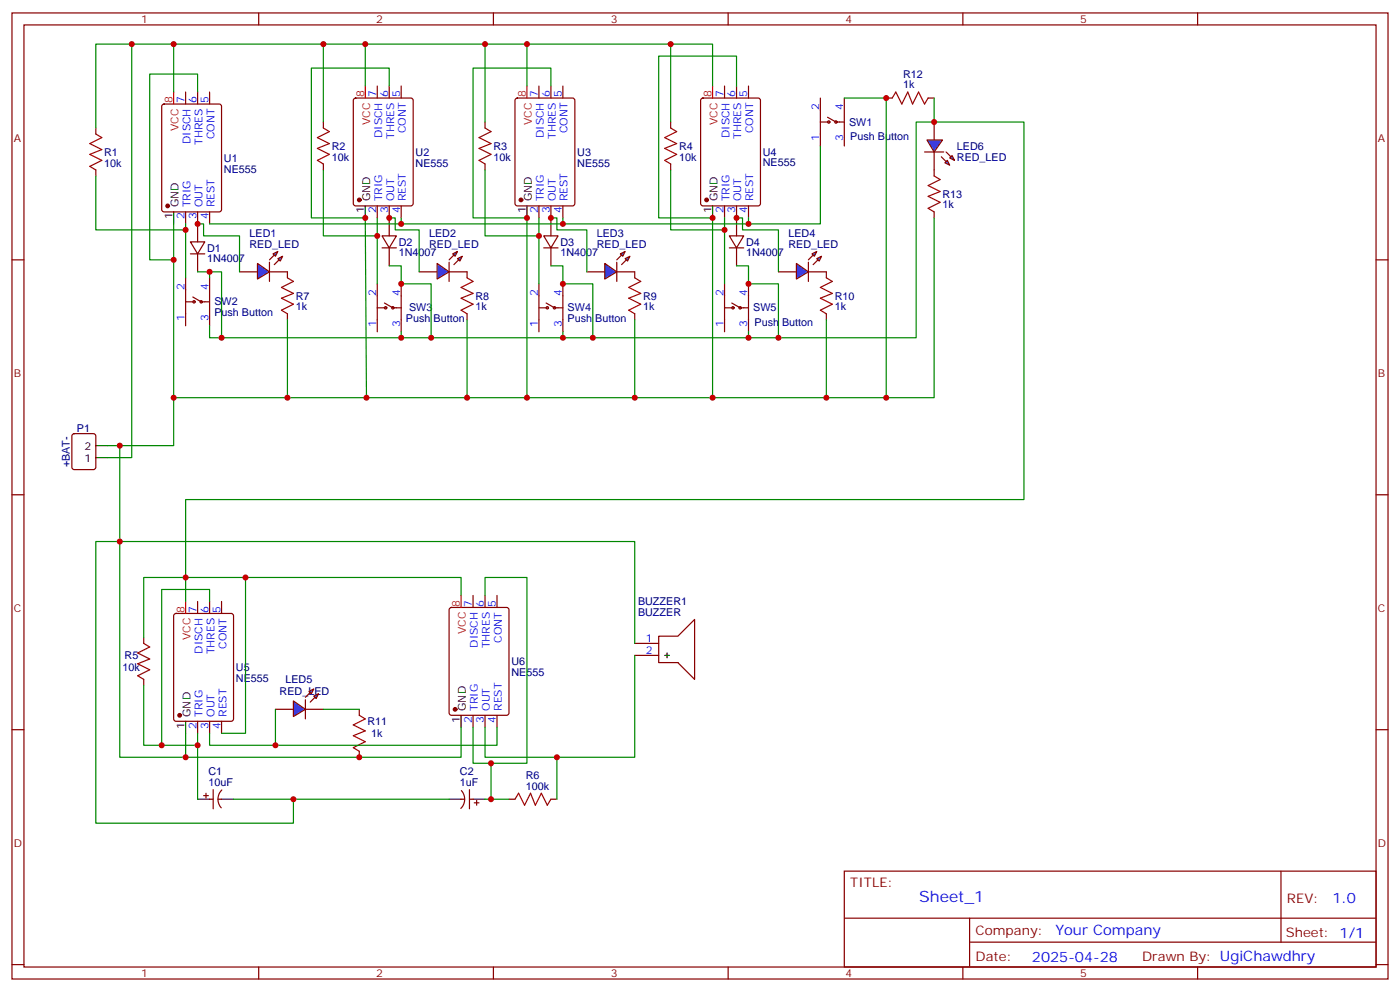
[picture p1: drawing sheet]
<svg xmlns="http://www.w3.org/2000/svg" width="412mm" height="292mm" viewBox="0 0 412 292" stroke-linecap="round" stroke-linejoin="round" font-family="sans-serif">
<g fill="none" stroke="#870000" stroke-width=".35">
<path d="M3.5 3.8h405.4v284.3h-405.4zM7.1 7.3h398.2v277.3h-398.2zM76.2 3.8v3.5M145.3 3.8v3.5M214.5 3.8v3.5M283.6 3.8v3.5M352.8 3.8v3.5M28.2 37.7v1.7M47.9 30.8l.4-.2h16.3l.6 .5 .1 30.6-.5 .6-16.5 .1-.6-.5-.1-30.6zM54.7 27.1v3.5M58.2 27.1v3.5M61.7 27.1v3.5"/>
<path d="M95.2 35.9v1.8M104.3 29.1l.5-.2h16.2l.7 .4v30.6l-.5 .7h-16.4l-.7-.5v-30.5zM111.1 25.3v3.6M114.7 25.3v3.6M118.2 25.3v3.6M142.9 35.9v1.8M151.9 29.1l.5-.2h16.2l.7 .4v30.6l-.4 .7h-16.5l-.7-.5v-30.5zM158.7 25.3v3.6M162.3 25.3v3.6M165.8 25.3v3.6M197.6 35.9v1.8M206.6 29.1l.5-.2h16.2l.7 .4v30.6l-.4 .7h-16.5l-.7-.5v-30.5z"/>
<path d="M213.4 25.3v3.6M217 25.3v3.6M220.5 25.3v3.6M28.2 50v1.8M95.2 48.3v1.7M142.9 48.3v1.7M197.6 48.3v1.7M3.5 76.5h3.6M54.7 62.4v3.5M56.1 71.2h4.2l-2.1 3.5zM56.1 74.7h4.2M58.2 62.4v8.8"/>
<path d="M58.2 74.7v5.3M61.7 62.4v3.5M111.1 60.6v3.5M112.5 69.4h4.3l-2.1 3.6zM112.5 73h4.3M114.7 60.6v8.8M114.7 73v5.2M118.2 60.6v3.5M158.7 60.6v3.5M160.2 69.4h4.2l-2.1 3.6zM160.2 73h4.2M162.3 60.6v8.8"/>
<path d="M162.3 73v5.2M165.8 60.6v3.5M213.4 60.6v3.5M214.8 69.4h4.3l-2.1 3.6zM214.8 73h4.3M217 60.6v8.8M217 73v5.2M220.5 60.6v3.5M405.3 76.5h3.6M54.7 81.8v14.1M54.7 88.8h2.4M56.8 87.4l2.5 1.4h2.4"/>
<path d="M61.7 81.8v14.1M70.6 80h5.2M79.4 80h5.3M111.1 83.5v14.1M111.1 90.6h2.5M113.2 89.2l2.5 1.4h2.5M118.2 83.5v14.1M158.7 83.5v14.1M158.7 90.6h2.5M160.9 89.2l2.4 1.4h2.5M165.8 83.5v14.1M213.4 83.5v14.1"/>
<path d="M213.4 90.6h2.5M215.5 89.2l2.5 1.4h2.5M220.5 83.5v14.1M21.4 127.8l.5-.2h5.6l.7 .5v9.4l-.4 .7h-5.9l-.7-.4v-9.5zM3.5 145.6h3.6M405.3 145.6h3.6M58.2 177v3.6M61.7 177v3.6M65.3 177v3.6M132.5 179l.5-.2h16.2l.7 .4v30.6l-.4 .7h-16.5l-.7-.4v-30.6zM139.3 175.3v3.5M142.9 175.3v3.5"/>
<path d="M146.4 175.3v3.5M42.3 187.6v1.8M42.3 200v1.7M51.4 180.8l.5-.2h16.2l.6 .4 .1 30.6-.5 .6-16.4 .1-.7-.5v-30.5zM3.5 214.8h3.6M58.2 212.3v3.5M61.7 212.3v3.5M65.3 212.3v3.5M139.3 210.5v3.6M142.9 210.5v3.6M146.4 210.5v3.6M405.3 214.8h3.6"/>
<path d="M149.9 235.2h1.8M162.3 235.2h1.7M248.7 256.4h156.6v28.2h-156.6zM377.3 256.4v20.9M248.7 270.2h156.5M285.6 277.3h119.6M285.6 270.2v14.2M3.5 283.9h3.6M76.2 284.6v3.5M145.3 284.6v3.5M214.5 284.6v3.5M283.6 284.6v3.5"/>
<path d="M352.8 284.6v3.5M405.3 283.9h3.6"/>
<circle cx="57.2" cy="88.8" r=".35"/>
<circle cx="59.3" cy="88.8" r=".35"/>
<circle cx="113.6" cy="90.6" r=".35"/>
<circle cx="115.7" cy="90.6" r=".35"/>
<circle cx="161.2" cy="90.6" r=".35"/>
<circle cx="163.3" cy="90.6" r=".35"/>
<circle cx="215.9" cy="90.6" r=".35"/>
<circle cx="218" cy="90.6" r=".35"/>
</g>
<g fill="#870000" stroke="#870000" stroke-width=".35">
<circle cx="49.4" cy="60.6" r=".53"/>
<circle cx="105.8" cy="58.8" r=".53"/>
<circle cx="153.5" cy="58.8" r=".53"/>
<circle cx="208.1" cy="58.8" r=".53"/>
<circle cx="52.9" cy="210.5" r=".53"/>
<circle cx="134.1" cy="208.8" r=".53"/>
</g>
<path d="M51.2 62.4v3.5M107.6 60.6v3.5M155.2 60.6v3.5M209.9 60.6v3.5M28.2 134.7h3.5M28.2 131.2h3.5M54.7 212.3v3.5M135.8 210.5v3.6" fill="none" stroke="#000" stroke-width=".35"/>
<path d="M51.2 27.1v3.5M107.6 25.3v3.6M155.2 25.3v3.6M209.9 25.3v3.6M54.7 177v3.6M135.8 175.3v3.5" fill="none" stroke="#f00" stroke-width=".35"/>
<g fill="none" stroke="#008700" stroke-width=".35">
<path d="M38.8 13h-10.6v24.7M51.2 13h-12.4v121.7h-7.1M95.2 13v22.9M107.6 13v12.3M142.9 13v22.9M155.2 13v12.3M197.6 13v22.9M114.7 25.3v-5.3h-23v44.1h15.9l.3 53M162.3 25.3v-5.3h-23v44.1h15.9v53M209.9 25.3v-12.3h-158.7v14.1M217 25.3v-8.8h-23v47.6h15.9v53h-158.7v-51.2M28.2 51.8v15.9h26.5v-1.8"/>
<path d="M95.2 50v19.4h15.9v-5.3M142.9 50v19.4h15.8v-5.3M197.6 50v17.7h15.8v-3.6M54.7 67.7v14.1M111.1 69.4v14.1M114.7 78.2h3.5v5.3h8.8v15.9M158.7 69.4v14.1M162.3 78.2h3.5v5.3h8.8v15.9M213.4 67.7v15.8M217 78.2h3.5v5.3h8.8v15.9M58.2 80h3.5v1.8M51.2 117.1v14.1h-19.5"/>
<path d="M35.3 131.2v91.7h19.4M135.8 175.3v-5.3h-81.1v7M135.8 214.1v8.8h-81.1v-7.1"/>
</g>
<path d="M28.2 39.4l1.8 1.1-3.5 1.8 3.5 1.7-3.5 1.4 3.5 1.8-3.5 1.8 1.7 1M95.2 37.7l1.8 1-3.5 1.8 3.5 1.8-3.5 1.4 3.5 1.7-3.5 1.8 1.7 1.1M142.9 37.7l1.7 1-3.5 1.8 3.5 1.8-3.5 1.4 3.5 1.7-3.5 1.8 1.8 1.1M197.6 37.7l1.7 1-3.5 1.8 3.5 1.8-3.5 1.4 3.5 1.7-3.5 1.8 1.8 1.1M42.3 189.4l1.8 1-3.5 1.8 3.5 1.8-3.5 1.4 3.5 1.7-3.5 1.8 1.7 1.1M151.7 235.2l1.1-1.7 1.7 3.5 1.8-3.5 1.4 3.5 1.8-3.5 1.7 3.5 1.1-1.8" fill="none" stroke="#a10000" stroke-width=".35"/>
<g fill="#09f" stroke="#870000" stroke-width=".35">
<path d="M81.8 76.1l1.5-.7-.8 1.4z"/>
<path d="M80.4 74.7l1.4-.7-.7 1.4z"/>
</g>
<g fill="#870000" stroke="#870000" stroke-width=".35">
<path d="M80.8 77.9l1.4-1.4z"/>
<path d="M79.4 76.5l1.4-1.4z"/>
</g>
<path d="M79.4 77.2v5.6z" fill="#f00" stroke="#870000" stroke-width=".35"/>
<path d="M75.8 77.5l3.6 2.5-3.6 2.1z" fill="#09f" stroke="#870000" stroke-width=".35"/>
<path d="M123.5 80h5.3M132.3 80h5.3" fill="none" stroke="#870000" stroke-width=".35"/>
<g fill="#09f" stroke="#870000" stroke-width=".35">
<path d="M134.8 76.1l1.4-.7-.7 1.4z"/>
<path d="M133.3 74.7l1.5-.7-.7 1.4z"/>
</g>
<g fill="#870000" stroke="#870000" stroke-width=".35">
<path d="M133.7 77.9l1.4-1.4z"/>
<path d="M132.3 76.5l1.4-1.4z"/>
</g>
<path d="M132.3 77.2v5.6z" fill="#f00" stroke="#870000" stroke-width=".35"/>
<path d="M128.8 77.5l3.5 2.5-3.5 2.1z" fill="#09f" stroke="#870000" stroke-width=".35"/>
<path d="M172.9 80h5.3M181.7 80h5.3" fill="none" stroke="#870000" stroke-width=".35"/>
<g fill="#09f" stroke="#870000" stroke-width=".35">
<path d="M184.1 76.1l1.5-.7-.7 1.4z"/>
<path d="M182.7 74.7l1.4-.7-.7 1.4z"/>
</g>
<g fill="#870000" stroke="#870000" stroke-width=".35">
<path d="M183.1 77.9l1.4-1.4z"/>
<path d="M181.7 76.5l1.4-1.4z"/>
</g>
<path d="M181.7 77.2v5.6z" fill="#f00" stroke="#870000" stroke-width=".35"/>
<path d="M178.2 77.5l3.5 2.5-3.5 2.1z" fill="#09f" stroke="#870000" stroke-width=".35"/>
<path d="M229.3 80h5.3M238.1 80h5.3" fill="none" stroke="#870000" stroke-width=".35"/>
<g fill="#09f" stroke="#870000" stroke-width=".35">
<path d="M240.6 76.1l1.4-.7-.7 1.4z"/>
<path d="M239.2 74.7l1.4-.7-.7 1.4z"/>
</g>
<g fill="#870000" stroke="#870000" stroke-width=".35">
<path d="M239.5 77.9l1.4-1.4z"/>
<path d="M238.1 76.5l1.4-1.4z"/>
</g>
<path d="M238.1 77.2v5.6z" fill="#f00" stroke="#870000" stroke-width=".35"/>
<path d="M234.6 77.5l3.5 2.5-3.5 2.1z" fill="#09f" stroke="#870000" stroke-width=".35"/>
<path d="M81.1 208.8h5.3M90 208.8h5.2" fill="none" stroke="#870000" stroke-width=".35"/>
<g fill="#09f" stroke="#870000" stroke-width=".35">
<path d="M92.4 204.9l1.4-.7-.7 1.4z"/>
<path d="M91 203.5l1.4-.7-.7 1.4z"/>
</g>
<g fill="#870000" stroke="#870000" stroke-width=".35">
<path d="M91.4 206.7l1.4-1.5z"/>
<path d="M90 205.2l1.4-1.4z"/>
</g>
<path d="M90 206v5.6z" fill="#f00" stroke="#870000" stroke-width=".35"/>
<path d="M86.4 206.3l3.6 2.5-3.6 2.1z" fill="#09f" stroke="#870000" stroke-width=".35"/>
<path d="M241.7 43v22.9h-21.2M58.2 65.9h1.8v3.5h10.6v10.6M114.7 64.1h1.7v3.6h7.1v12.3M118.2 64.1v1.8M162.3 64.1h1.7v3.6h8.9v12.3M165.8 64.1v1.8M217 64.1h1.7v3.6h10.6v12.3M220.5 64.1v1.8h-158.8M84.7 94.1v23M137.6 94.1v23M187 94.1v23M243.4 94.1v23h-33.5" fill="none" stroke="#008700" stroke-width=".35"/>
<g fill="none" stroke="#870000" stroke-width=".35">
<path d="M241.7 28.9v14.1M241.7 35.9h2.4M243.8 34.5l2.4 1.4h2.5M248.7 28.9v14.1M275.2 35.9v5.3M275.2 44.7v5.3M84.7 80v1.8M84.7 92.4v1.7M137.6 80v1.8M137.6 92.4v1.7M187 80v1.8M187 92.4v1.7"/>
<path d="M243.4 80v1.8M243.4 92.4v1.7M105.8 208.8v1.7M105.8 221.1v1.8"/>
<circle cx="244.1" cy="35.9" r=".35"/>
<circle cx="246.2" cy="35.9" r=".35"/>
</g>
<path d="M84.7 81.8l1.7 1-3.5 1.8 3.5 1.8-3.5 1.4 3.5 1.7-3.5 1.8 1.8 1.1M137.6 81.8l1.7 1-3.5 1.8 3.5 1.8-3.5 1.4 3.5 1.7-3.5 1.8 1.8 1.1M187 81.8l1.7 1-3.5 1.8 3.5 1.8-3.5 1.4 3.5 1.7-3.5 1.8 1.8 1.1M243.4 81.8l1.8 1-3.5 1.8 3.5 1.8-3.5 1.4 3.5 1.7-3.5 1.8 1.7 1.1M105.8 210.5l1.8 1.1-3.5 1.8 3.5 1.7-3.5 1.4 3.5 1.8-3.5 1.8 1.7 1" fill="none" stroke="#a10000" stroke-width=".35"/>
<g fill="#09f" stroke="#870000" stroke-width=".35">
<path d="M278.3 47.9l.7-.7 .8 1.4z"/>
<path d="M279.8 46.5l.7-.7 .7 1.4z"/>
</g>
<g fill="#870000" stroke="#870000" stroke-width=".35">
<path d="M277.3 46.1l1.4 1.5z"/>
<path d="M278.7 44.7l1.4 1.4z"/>
</g>
<path d="M272.3 44.7h5.7z" fill="#f00" stroke="#870000" stroke-width=".35"/>
<path d="M273 41.2h4.6l-2.4 3.5z" fill="#09f" stroke="#870000" stroke-width=".35"/>
<g fill="none" stroke="#008700" stroke-width=".35">
<path d="M58.2 27.1v-5.3h-14.1v54.7h7.1M248.7 28.9h12.4v88.2h-17.7M275.2 28.9v7h-5.3v63.5h-208.2v-3.5M275.2 35.9h26.4v111.1h-246.9v23h-12.4v17.6M275.2 64.1v53h-14.1M61.7 80h3.6v19.4M118.2 97.6v1.8M165.8 97.6v1.8M220.5 97.6v1.8M61.7 177v-3.5h-14.1v45.9h10.6v-3.6M72.3 170v45.8h-7M142.9 175.3v-5.3h12.3v54.6h-15.9v-10.5"/>
<path d="M187 189.4v-30h-158.8v82.9h58.2v-7.1M187 192.9v30h-44.1v-8.8M42.3 201.7v17.7h5.3M58.2 219.4v15.8M81.1 208.8v10.6h-19.4v-3.6M95.2 208.8h10.6M146.4 214.1v5.3h-65.3M68.8 235.2h63.5M142.9 235.2h7M144.6 224.6v10.6M164 222.9v12.3"/>
</g>
<path d="M262.8 28.9l1.1-1.8 1.7 3.5 1.8-3.5 1.4 3.5 1.8-3.5 1.7 3.5 1.1-1.7M275.2 51.8l1.7 1-3.5 1.8 3.5 1.8-3.5 1.4 3.5 1.7-3.5 1.8 1.8 1.1" fill="none" stroke="#a10000" stroke-width=".35"/>
<g fill="none" stroke="#870000" stroke-width=".35">
<path d="M261.1 28.9h1.7M273.4 28.9h1.8M275.2 50v1.8M275.2 62.4v1.7M187 189.4h7M187 192.9h7M194 187.3h5.7l4.9-5v17.7l-4.9-5h-5.7zM60 234.2h1.4M60.7 233.5v1.4M61.7 235.2h1.1M62.8 232.4v5.7M64.2 235.2h1.1"/>
<path d="M65.3 232.5a3.8 3.8 0 0 0-.1 5.3M135.8 235.2h1.1M135.9 232.7a3.8 3.8 0 0 1-.2 5.2M138.3 235.2h1M138.3 232.4v5.7M139.7 236.3h1.4M140.4 235.6v1.4"/>
</g>
<path d="M195.8 192.9h1.4M196.5 192.2v1.4M58.2 235.2h3.5M65.3 235.2h3.5M132.3 235.2h3.5M139.3 235.2h3.6" fill="none" stroke="#000" stroke-width=".35"/>
<g fill="#c00">
<circle cx="107.6" cy="13" r=".88"/>
<circle cx="155.2" cy="13" r=".88"/>
<circle cx="51.2" cy="117.1" r=".88"/>
<circle cx="54.7" cy="170" r=".88"/>
<circle cx="54.7" cy="222.9" r=".88"/>
<circle cx="35.3" cy="131.2" r=".88"/>
<circle cx="51.2" cy="13" r=".88"/>
<circle cx="38.8" cy="13" r=".88"/>
<circle cx="95.3" cy="13" r=".88"/>
<circle cx="142.9" cy="13" r=".88"/>
<circle cx="197.6" cy="13" r=".88"/>
<circle cx="108" cy="117.1" r=".88"/>
<circle cx="155.2" cy="117.1" r=".88"/>
<circle cx="54.7" cy="67.7" r=".88"/>
<circle cx="111.1" cy="69.4" r=".88"/>
<circle cx="158.8" cy="69.4" r=".88"/>
<circle cx="213.4" cy="67.7" r=".88"/>
<circle cx="165.8" cy="65.9" r=".88"/>
<circle cx="118.2" cy="65.9" r=".88"/>
<circle cx="220.5" cy="65.9" r=".88"/>
<circle cx="58.2" cy="65.9" r=".88"/>
<circle cx="114.7" cy="64.1" r=".88"/>
<circle cx="162.3" cy="64.1" r=".88"/>
<circle cx="217" cy="64.1" r=".88"/>
<circle cx="209.9" cy="117.1" r=".88"/>
<circle cx="187" cy="117.1" r=".88"/>
<circle cx="137.6" cy="117.1" r=".88"/>
<circle cx="84.7" cy="117.1" r=".88"/>
<circle cx="243.4" cy="117.1" r=".88"/>
<circle cx="261.1" cy="28.9" r=".88"/>
<circle cx="275.2" cy="35.9" r=".88"/>
<circle cx="261.1" cy="117.1" r=".88"/>
<circle cx="35.3" cy="159.4" r=".88"/>
<circle cx="105.8" cy="222.9" r=".88"/>
<circle cx="72.3" cy="170" r=".88"/>
<circle cx="81.1" cy="219.4" r=".88"/>
<circle cx="47.6" cy="219.4" r=".88"/>
<circle cx="144.6" cy="224.6" r=".88"/>
<circle cx="144.6" cy="235.2" r=".88"/>
<circle cx="164" cy="222.9" r=".88"/>
<circle cx="58.2" cy="219.4" r=".88"/>
<circle cx="51.2" cy="76.5" r=".88"/>
<circle cx="107.6" cy="64.1" r=".88"/>
<circle cx="155.2" cy="64.1" r=".88"/>
<circle cx="209.9" cy="64.1" r=".88"/>
<circle cx="86.4" cy="235.2" r=".88"/>
<circle cx="61.7" cy="80" r=".88"/>
<circle cx="118.2" cy="83.5" r=".88"/>
<circle cx="229.3" cy="99.4" r=".88"/>
<circle cx="220.5" cy="83.5" r=".88"/>
<circle cx="165.8" cy="83.5" r=".88"/>
<circle cx="127" cy="99.4" r=".88"/>
<circle cx="174.6" cy="99.4" r=".88"/>
<circle cx="65.3" cy="99.4" r=".88"/>
<circle cx="118.2" cy="99.4" r=".88"/>
<circle cx="165.8" cy="99.4" r=".88"/>
<circle cx="220.5" cy="99.4" r=".88"/>
</g>
<text font-size="4.6" fill="#00f" x="270.8" y="265.4">Sheet_1</text>
<g font-size="4.2" fill="#00f">
<text x="392.5" y="265.7">1.0</text>
<text x="310.9" y="275.2">Your Company</text>
<text x="304" y="283">2025-04-28</text>
</g>
<g font-size="3.9" fill="#800">
<text x="250.5" y="261">TITLE:</text>
<text x="379.1" y="265.7">REV:</text>
<text x="287.4" y="275.2">Company:</text>
<text x="378.7" y="275.8">Sheet: 1/1</text>
<text x="287.4" y="282.9">Date:</text>
<text x="336.4" y="282.9">Drawn By: UgiChawdhry</text>
</g>
<g font-size="3.2" fill="#800">
<text x="41.6" y="6.8">1</text>
<text x="110.8" y="6.8">2</text>
<text x="179.9" y="6.8">3</text>
<text x="249.1" y="6.8">4</text>
<text x="318.2" y="6.8">5</text>
<text x="4.1" y="41.9">A</text>
<text x="405.9" y="41.9">A</text>
<text x="4.1" y="111.1">B</text>
<text x="405.9" y="111.1">B</text>
<text x="4.1" y="180.2">C</text>
<text x="405.9" y="180.2">C</text>
<text x="4.1" y="249.3">D</text>
<text x="405.9" y="249.3">D</text>
<text x="41.6" y="287.6">1</text>
<text x="110.8" y="287.6">2</text>
<text x="179.9" y="287.6">3</text>
<text x="249.1" y="287.6">4</text>
<text x="318.2" y="287.6">5</text>
</g>
<g font-size="3.2" fill="#000080">
<text x="266" y="22.9">R12</text>
<text x="266" y="26">1k</text>
<text x="250.1" y="37">SW1</text>
<text x="250.5" y="41.2">Push Button</text>
<text x="30.7" y="45.9">R1</text>
<text x="66" y="47.6">U1</text>
<text x="97.7" y="47.3">10k</text>
<text x="97.7" y="44.1">R2</text>
<text x="122.4" y="45.9">U2</text>
<text x="145.3" y="47.3">10k</text>
<text x="145.3" y="44.1">R3</text>
<text x="170" y="45.9">U3</text>
<text x="200" y="47.3">10k</text>
<text x="200" y="44.1">R4</text>
<text x="224.7" y="45.8">U4</text>
<text x="281.9" y="47.3">RED_LED</text>
<text x="281.9" y="44.1">LED6</text>
<text x="30.7" y="49.1">10k</text>
<text x="66" y="50.8">NE555</text>
<text x="122.4" y="49.1">NE555</text>
<text x="170" y="49.1">NE555</text>
<text x="224.7" y="49">NE555</text>
<text x="277.6" y="58.1">R13</text>
<text x="277.6" y="61.3">1k</text>
<text x="73.5" y="69.8">LED1</text>
<text x="126.4" y="69.8">LED2</text>
<text x="175.8" y="69.8">LED3</text>
<text x="232.2" y="69.8">LED4</text>
<text x="61" y="77.3">1N4007</text>
<text x="61" y="74.1">D1</text>
<text x="73.5" y="73">RED_LED</text>
<text x="117.5" y="75.5">1N4007</text>
<text x="117.5" y="72.4">D2</text>
<text x="126.4" y="73">RED_LED</text>
<text x="165.1" y="75.5">1N4007</text>
<text x="165.1" y="72.4">D3</text>
<text x="175.8" y="73">RED_LED</text>
<text x="219.8" y="75.5">1N4007</text>
<text x="219.8" y="72.4">D4</text>
<text x="232.2" y="73">RED_LED</text>
<text x="63.1" y="89.9">SW2</text>
<text x="87.1" y="88.2">R7</text>
<text x="140.1" y="88.2">R8</text>
<text x="189.4" y="88.2">R9</text>
<text x="245.9" y="88.2">R10</text>
<text x="63.1" y="93.1">Push Button</text>
<text x="87.1" y="91.4">1k</text>
<text x="119.6" y="94.9">Push Button</text>
<text x="120.5" y="91.5">SW3</text>
<text x="140.1" y="91.4">1k</text>
<text x="167.2" y="94.8">Push Button</text>
<text x="167.2" y="91.7">SW4</text>
<text x="189.4" y="91.4">1k</text>
<text x="221.9" y="91.7">SW5</text>
<text x="222.2" y="95.9">Push Button</text>
<text x="245.9" y="91.4">1k</text>
<text x="22.7" y="127">P1</text>
<text x="20.5" y="137.6" transform="rotate(-90 20.5 137.6)">+BAT-</text>
<text x="187.9" y="178.1">BUZZER1</text>
<text x="187.9" y="181.3">BUZZER</text>
<text x="36.1" y="197.6">10k</text>
<text x="36.7" y="194.1">R5</text>
<text x="69.5" y="197.5">U5</text>
<text x="150.6" y="195.7">U6</text>
<text x="69.5" y="200.7">NE555</text>
<text x="84.1" y="201.1">LED5</text>
<text x="150.6" y="198.9">NE555</text>
<text x="82.4" y="204.6">RED_LED</text>
<text x="108.2" y="213.4">R11</text>
<text x="109.3" y="217">1k</text>
<text x="61.4" y="231.4">10uF</text>
<text x="61.4" y="228.2">C1</text>
<text x="135.5" y="231.4">1uF</text>
<text x="135.5" y="228.2">C2</text>
<text x="154.9" y="232.4">100k</text>
<text x="154.9" y="229.2">R6</text>
</g>
<g font-size="3.2" fill="#f00">
<text x="107.2" y="28.7" transform="rotate(-90 107.2 28.7)">8</text>
<text x="154.9" y="28.7" transform="rotate(-90 154.9 28.7)">8</text>
<text x="209.5" y="28.7" transform="rotate(-90 209.5 28.7)">8</text>
<text x="50.8" y="30.4" transform="rotate(-90 50.8 30.4)">8</text>
<text x="52.6" y="38.5" transform="rotate(-90 52.6 38.5)">VCC</text>
<text x="109" y="36.8" transform="rotate(-90 109 36.8)">VCC</text>
<text x="156.6" y="36.8" transform="rotate(-90 156.6 36.8)">VCC</text>
<text x="211.3" y="36.8" transform="rotate(-90 211.3 36.8)">VCC</text>
<text x="135.5" y="178.6" transform="rotate(-90 135.5 178.6)">8</text>
<text x="54.3" y="180.4" transform="rotate(-90 54.3 180.4)">8</text>
<text x="56.1" y="188.5" transform="rotate(-90 56.1 188.5)">VCC</text>
<text x="137.2" y="186.7" transform="rotate(-90 137.2 186.7)">VCC</text>
</g>
<g font-size="3.2" fill="#00f">
<text x="110.8" y="28.7" transform="rotate(-90 110.8 28.7)">7</text>
<text x="114.3" y="28.7" transform="rotate(-90 114.3 28.7)">6</text>
<text x="117.8" y="28.7" transform="rotate(-90 117.8 28.7)">5</text>
<text x="158.4" y="28.7" transform="rotate(-90 158.4 28.7)">7</text>
<text x="161.9" y="28.7" transform="rotate(-90 161.9 28.7)">6</text>
<text x="165.5" y="28.7" transform="rotate(-90 165.5 28.7)">5</text>
<text x="213.1" y="28.7" transform="rotate(-90 213.1 28.7)">7</text>
<text x="216.6" y="28.7" transform="rotate(-90 216.6 28.7)">6</text>
<text x="220.1" y="28.7" transform="rotate(-90 220.1 28.7)">5</text>
<text x="54.3" y="30.4" transform="rotate(-90 54.3 30.4)">7</text>
<text x="57.9" y="30.4" transform="rotate(-90 57.9 30.4)">6</text>
<text x="61.4" y="30.4" transform="rotate(-90 61.4 30.4)">5</text>
<text x="241.3" y="32.4" transform="rotate(-90 241.3 32.4)">2</text>
<text x="248.4" y="32.4" transform="rotate(-90 248.4 32.4)">4</text>
<text x="63.1" y="41" transform="rotate(-90 63.1 41)">CONT</text>
<text x="112.5" y="40.7" transform="rotate(-90 112.5 40.7)">DISCH</text>
<text x="116.1" y="40.9" transform="rotate(-90 116.1 40.9)">THRES</text>
<text x="119.6" y="39.2" transform="rotate(-90 119.6 39.2)">CONT</text>
<text x="160.2" y="40.7" transform="rotate(-90 160.2 40.7)">DISCH</text>
<text x="163.7" y="40.9" transform="rotate(-90 163.7 40.9)">THRES</text>
<text x="167.2" y="39.2" transform="rotate(-90 167.2 39.2)">CONT</text>
<text x="214.8" y="40.7" transform="rotate(-90 214.8 40.7)">DISCH</text>
<text x="218.4" y="40.9" transform="rotate(-90 218.4 40.9)">THRES</text>
<text x="221.9" y="39.2" transform="rotate(-90 221.9 39.2)">CONT</text>
<text x="241.3" y="41.5" transform="rotate(-90 241.3 41.5)">1</text>
<text x="248.4" y="41.5" transform="rotate(-90 248.4 41.5)">3</text>
<text x="56.1" y="42.5" transform="rotate(-90 56.1 42.5)">DISCH</text>
<text x="59.6" y="42.6" transform="rotate(-90 59.6 42.6)">THRES</text>
<text x="112.5" y="59.3" transform="rotate(-90 112.5 59.3)">TRIG</text>
<text x="116.1" y="59.3" transform="rotate(-90 116.1 59.3)">OUT</text>
<text x="119.6" y="59.3" transform="rotate(-90 119.6 59.3)">REST</text>
<text x="160.2" y="59.3" transform="rotate(-90 160.2 59.3)">TRIG</text>
<text x="163.7" y="59.3" transform="rotate(-90 163.7 59.3)">OUT</text>
<text x="167.2" y="59.3" transform="rotate(-90 167.2 59.3)">REST</text>
<text x="214.8" y="59.3" transform="rotate(-90 214.8 59.3)">TRIG</text>
<text x="218.4" y="59.3" transform="rotate(-90 218.4 59.3)">OUT</text>
<text x="221.9" y="59.3" transform="rotate(-90 221.9 59.3)">REST</text>
<text x="54.3" y="64.6" transform="rotate(-90 54.3 64.6)">2</text>
<text x="56.1" y="61.1" transform="rotate(-90 56.1 61.1)">TRIG</text>
<text x="57.9" y="64.6" transform="rotate(-90 57.9 64.6)">3</text>
<text x="59.6" y="61.1" transform="rotate(-90 59.6 61.1)">OUT</text>
<text x="61.4" y="64.6" transform="rotate(-90 61.4 64.6)">4</text>
<text x="63.1" y="61.1" transform="rotate(-90 63.1 61.1)">REST</text>
<text x="110.8" y="62.8" transform="rotate(-90 110.8 62.8)">2</text>
<text x="114.3" y="62.8" transform="rotate(-90 114.3 62.8)">3</text>
<text x="117.8" y="62.8" transform="rotate(-90 117.8 62.8)">4</text>
<text x="158.4" y="62.8" transform="rotate(-90 158.4 62.8)">2</text>
<text x="161.9" y="62.8" transform="rotate(-90 161.9 62.8)">3</text>
<text x="165.5" y="62.8" transform="rotate(-90 165.5 62.8)">4</text>
<text x="213.1" y="62.8" transform="rotate(-90 213.1 62.8)">2</text>
<text x="216.6" y="62.8" transform="rotate(-90 216.6 62.8)">3</text>
<text x="220.1" y="62.8" transform="rotate(-90 220.1 62.8)">4</text>
<text x="54.3" y="85.3" transform="rotate(-90 54.3 85.3)">2</text>
<text x="61.4" y="85.3" transform="rotate(-90 61.4 85.3)">4</text>
<text x="110.8" y="87.1" transform="rotate(-90 110.8 87.1)">2</text>
<text x="117.8" y="87.1" transform="rotate(-90 117.8 87.1)">4</text>
<text x="158.4" y="87.1" transform="rotate(-90 158.4 87.1)">2</text>
<text x="165.5" y="87.1" transform="rotate(-90 165.5 87.1)">4</text>
<text x="213.1" y="87.1" transform="rotate(-90 213.1 87.1)">2</text>
<text x="220.1" y="87.1" transform="rotate(-90 220.1 87.1)">4</text>
<text x="54.3" y="94.4" transform="rotate(-90 54.3 94.4)">1</text>
<text x="61.4" y="94.4" transform="rotate(-90 61.4 94.4)">3</text>
<text x="110.8" y="96.1" transform="rotate(-90 110.8 96.1)">1</text>
<text x="117.8" y="96.1" transform="rotate(-90 117.8 96.1)">3</text>
<text x="158.4" y="96.1" transform="rotate(-90 158.4 96.1)">1</text>
<text x="165.5" y="96.1" transform="rotate(-90 165.5 96.1)">3</text>
<text x="213.1" y="96.1" transform="rotate(-90 213.1 96.1)">1</text>
<text x="220.1" y="96.1" transform="rotate(-90 220.1 96.1)">3</text>
<text x="139" y="178.6" transform="rotate(-90 139 178.6)">7</text>
<text x="142.5" y="178.6" transform="rotate(-90 142.5 178.6)">6</text>
<text x="146" y="178.6" transform="rotate(-90 146 178.6)">5</text>
<text x="57.9" y="180.4" transform="rotate(-90 57.9 180.4)">7</text>
<text x="61.4" y="180.4" transform="rotate(-90 61.4 180.4)">6</text>
<text x="64.9" y="180.4" transform="rotate(-90 64.9 180.4)">5</text>
<text x="66.7" y="190.9" transform="rotate(-90 66.7 190.9)">CONT</text>
<text x="140.8" y="190.6" transform="rotate(-90 140.8 190.6)">DISCH</text>
<text x="144.3" y="190.8" transform="rotate(-90 144.3 190.8)">THRES</text>
<text x="147.8" y="189.1" transform="rotate(-90 147.8 189.1)">CONT</text>
<text x="190.2" y="189">1</text>
<text x="59.6" y="192.4" transform="rotate(-90 59.6 192.4)">DISCH</text>
<text x="63.1" y="192.6" transform="rotate(-90 63.1 192.6)">THRES</text>
<text x="190.2" y="192.5">2</text>
<text x="140.8" y="209.2" transform="rotate(-90 140.8 209.2)">TRIG</text>
<text x="144.3" y="209.2" transform="rotate(-90 144.3 209.2)">OUT</text>
<text x="147.8" y="209.2" transform="rotate(-90 147.8 209.2)">REST</text>
<text x="57.9" y="214.5" transform="rotate(-90 57.9 214.5)">2</text>
<text x="59.6" y="211" transform="rotate(-90 59.6 211)">TRIG</text>
<text x="61.4" y="214.5" transform="rotate(-90 61.4 214.5)">3</text>
<text x="63.1" y="211" transform="rotate(-90 63.1 211)">OUT</text>
<text x="64.9" y="214.5" transform="rotate(-90 64.9 214.5)">4</text>
<text x="66.7" y="211" transform="rotate(-90 66.7 211)">REST</text>
<text x="139" y="212.7" transform="rotate(-90 139 212.7)">2</text>
<text x="142.5" y="212.7" transform="rotate(-90 142.5 212.7)">3</text>
<text x="146" y="212.7" transform="rotate(-90 146 212.7)">4</text>
</g>
<g font-size="3.2">
<text x="109" y="59.3" transform="rotate(-90 109 59.3)">GND</text>
<text x="156.6" y="59.3" transform="rotate(-90 156.6 59.3)">GND</text>
<text x="211.3" y="59.3" transform="rotate(-90 211.3 59.3)">GND</text>
<text x="50.8" y="64.6" transform="rotate(-90 50.8 64.6)">1</text>
<text x="52.6" y="61.1" transform="rotate(-90 52.6 61.1)">GND</text>
<text x="107.2" y="62.8" transform="rotate(-90 107.2 62.8)">1</text>
<text x="154.9" y="62.8" transform="rotate(-90 154.9 62.8)">1</text>
<text x="209.5" y="62.8" transform="rotate(-90 209.5 62.8)">1</text>
<text x="24.9" y="136.1">1</text>
<text x="24.9" y="132.6">2</text>
<text x="137.2" y="209.2" transform="rotate(-90 137.2 209.2)">GND</text>
<text x="54.3" y="214.5" transform="rotate(-90 54.3 214.5)">1</text>
<text x="56.1" y="211" transform="rotate(-90 56.1 211)">GND</text>
<text x="135.5" y="212.7" transform="rotate(-90 135.5 212.7)">1</text>
</g>
</svg>
